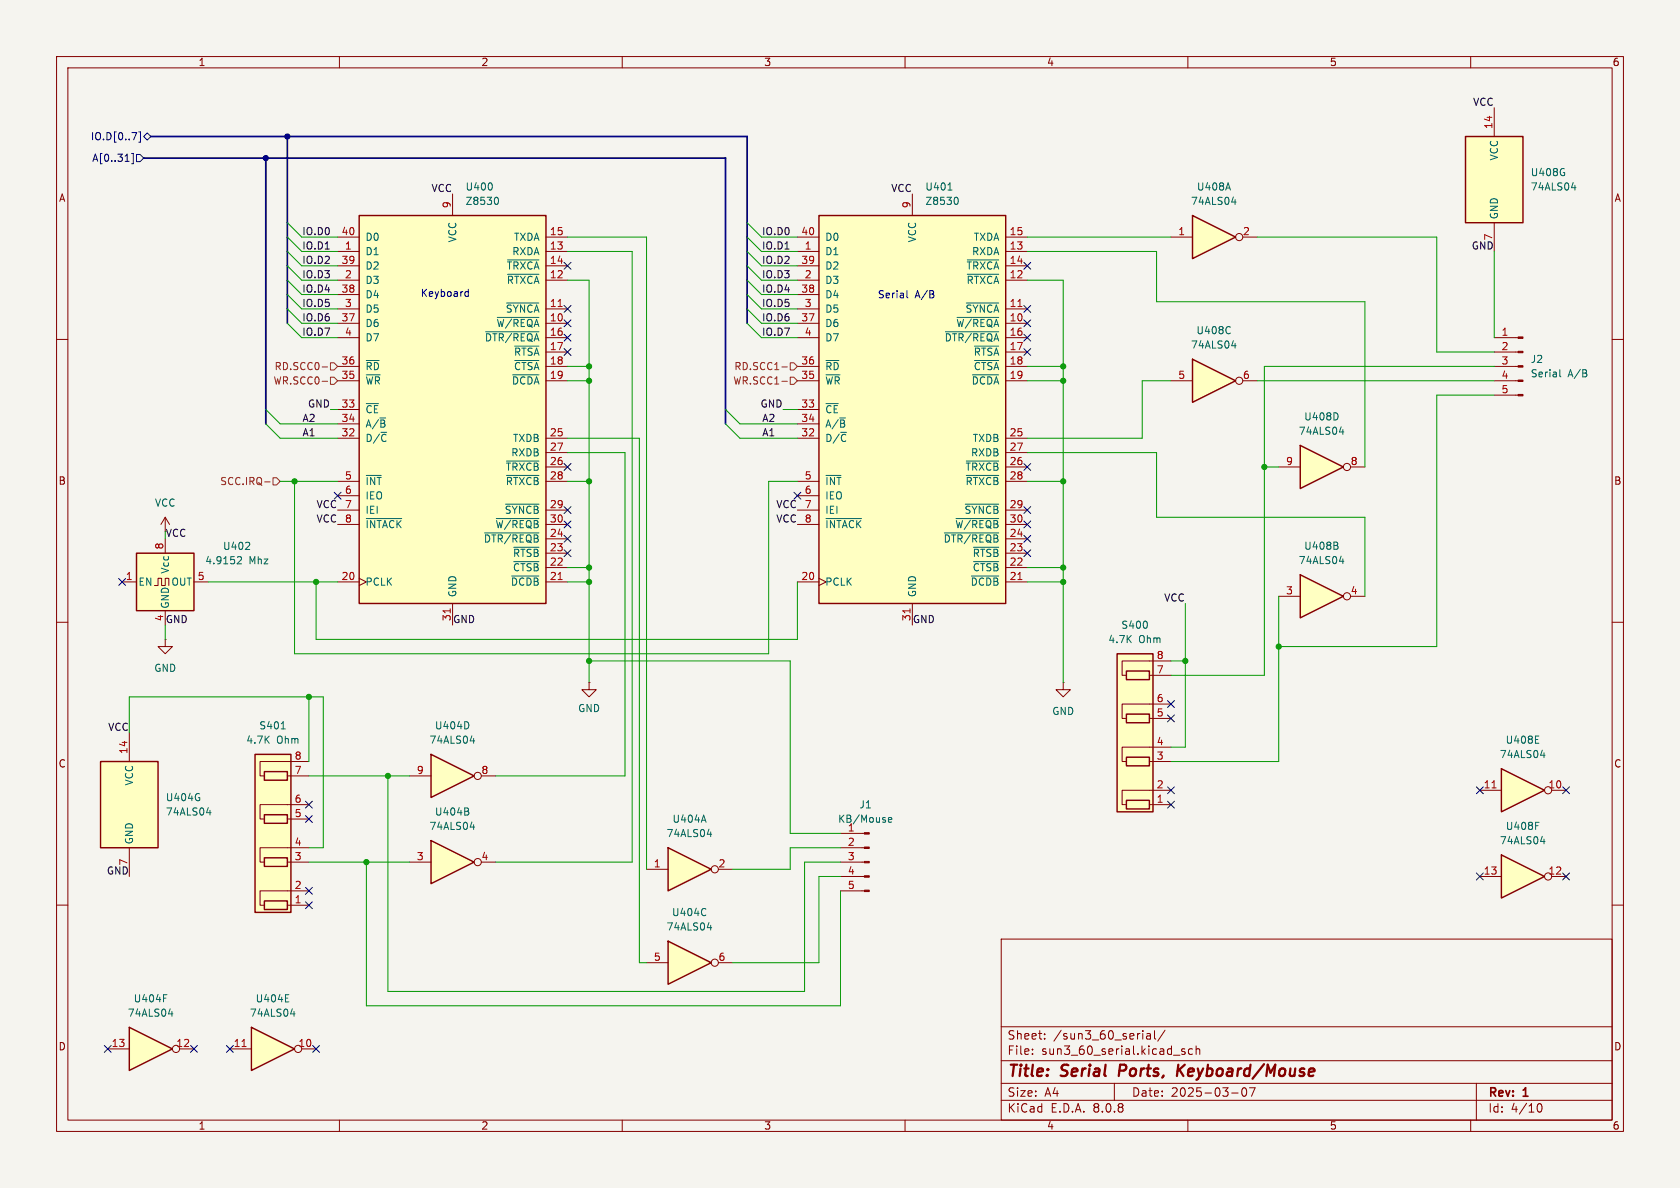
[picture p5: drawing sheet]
<svg xmlns="http://www.w3.org/2000/svg" width="297mm" height="210mm" viewBox="0 0 297 210" stroke-linecap="round" stroke-linejoin="round" font-family="sans-serif">
<path d="M0 0h297v210h-297z" fill="#f5f4ef" stroke="#f5f4ef" stroke-width=".18"/>
<g fill="none" stroke="#840000" stroke-width=".18">
<path d="M10 10h277v190h-277zM12 12h273v186h-273zM60 10v2M110 10v2M160 10v2M210 10v2M260 10v2M10 60h2M285 60h2M10 110h2M285 110h2M10 160h2"/>
<path d="M177 166h108v32h-108zM285 160h2M60 198v2M110 198v2M160 198v2M177 194.5h108M177 191.5h108M177 187.5h108M177 181.5h108M182.5 186.3v.1M182.5 185.5v.1M184.7 183.6v.1"/>
<path d="M184.7 182.8v.1M197 191.5v3M202.7 182.8h.6l.1 .9M203.4 183.1h-.5a.29 .29 0 0 0-.2 .3 .29 .29 0 0 0 .2 .3l.5-.1M204.1 182.2v1.3l.2 .2M206 182.1l-1.3 2M209.5 185.5l-.4-.1-.2 .2 .1 .2 .5 .2v.3h-.6M210 198v2M210.8 185.5l-.4-.1-.3 .3v.4l.1 .2h.6M211.5 185.5l.2-.1 .3 .1 .1 .9M211.5 184.9v1.5M217.7 193.2h1.2"/>
<path d="M219.7 192.4a.81 .81 0 0 0 .3 1.4l.2-.1 .2-.5-.2-.8M221.9 192.3l-.7 1.5M260 198v2M261 191.5v6.5M271.7 195.7l.2-.5 .2-.1a.81 .81 0 0 1 .6 .6 .81 .81 0 0 1-.3 .8h-.4l-.3-.5"/>
</g>
<path d="M198 188.2l-.2 2M208.3 188.2l-.2 2M208.5 189.1l.7 1.1M209.5 188.2l-1.3 1.2" fill="none" stroke="#840000" stroke-width=".4"/>
<path d="M229.9 101.6l7.6 3.8-7.6 3.8z" fill="#ffffc2"/>
<path d="M229.9 101.6l7.6 3.8-7.6 3.8z" fill="none" stroke="#840000" stroke-width=".25"/>
<g fill="none" stroke="#840000" stroke-width=".18">
<path d="M226.1 105.4h3.8M238.8 105.4h2.5"/>
<circle cx="238.1" cy="105.4" r=".63"/>
</g>
<path d="M236.3 96.4l.3 .3-.1 .3-.2 .1M236.4 95.9l.1 .2-.1 .3M236.8 99.2h.8M237.4 98.8v.8" fill="none" stroke="#006464" stroke-width=".18"/>
<path d="M63.5 38.1h33v68.6h-33z" fill="#ffffc2"/>
<path d="M63.5 38.1h33v68.6h-33z" fill="none" stroke="#840000" stroke-width=".25"/>
<g fill="none" stroke="#840000" stroke-width=".18">
<path d="M80 34.3v3.8M59.7 44.5h3.8M59.7 57.2h3.8M59.7 54.6h3.8M59.7 49.5h3.8M59.7 47h3.8M59.7 41.9h3.8M59.7 59.7h3.8M59.7 52.1h3.8M96.5 44.5h3.8M96.5 57.2h3.8M96.5 54.6h3.8"/>
<path d="M96.5 49.5h3.8M96.5 47h3.8M96.5 41.9h3.8M96.5 59.7h3.8M59.7 64.8h3.8M59.7 67.3h3.8M59.7 77.5h3.8M59.7 72.4h3.8M59.7 74.9h3.8M96.5 62.2h3.8M96.5 64.8h3.8M96.5 67.3h3.8"/>
<path d="M96.5 77.5h3.8M29.2 91.4l-.8 1.3M29.2 91.4v2.6M29.2 91.4l.8 1.3M59.7 85.1h3.8M59.7 90.2h3.8M59.7 92.7h3.8M59.7 87.6h3.8M96.5 97.8h3.8M96.5 95.3h3.8M96.5 82.6h3.8M96.5 80h3.8"/>
<path d="M96.5 85.1h3.8M96.5 90.2h3.8M96.5 92.7h3.8M59.7 102.9h3.8M63.5 102.2l1.3 .7-1.3 .6M80 106.7v3.8M96.5 102.9h3.8M96.5 100.3h3.8"/>
</g>
<g fill="none" stroke="#006464" stroke-width=".18">
<path d="M87 32.6v.8M87.7 34.9a.68 .68 0 0 1 .4 .6 .68 .68 0 0 1-.4 .6M85.9 58.6h9.4M87.9 56.1h7.4M89.5 53.6h5.8M89.7 48.5h5.6M89.7 45.9h5.6M64.7 63.7h2.3M90.6 66.3h4.7M91 61.2h4.3M91 63.7h4.3M64.7 84h2.7"/>
<path d="M64.7 91.7h6.3M85.7 94.2h9.6M87.7 91.7h7.6M89.4 89.1h5.9M89.5 81.5h5.8M89.5 84h5.8M90.8 99.3h4.5M90.8 96.7h4.5M90.5 101.8h4.8"/>
</g>
<path d="M98.7 54.2h.7M79.6 107.6v.7M98.7 102.5h.7" fill="none" stroke="#a90000" stroke-width=".18"/>
<path d="M24.1 97.8h10.2v10.2h-10.2z" fill="#ffffc2"/>
<path d="M24.1 97.8h10.2v10.2h-10.2z" fill="none" stroke="#840000" stroke-width=".25"/>
<path d="M29.2 95.3v2.5M21.6 102.9h2.5M27.3 103.5h.6v-1.3h.7v1.3h.6v-1.3h.6v1.3M29.2 108v2.5M34.3 102.9h2.5" fill="none" stroke="#840000" stroke-width=".18"/>
<path d="M42 98.5l.5-.1 .2 .4-.8 .9h.8M43.4 97.1h.7M44.1 96v.4" fill="none" stroke="#006464" stroke-width=".18"/>
<path d="M45.1 133.4h6.3v27.9h-6.3z" fill="#ffffc2"/>
<path d="M45.1 133.4h6.3v27.9h-6.3zM46.7 136.4h4.1v1.5h-4.1zM46.7 159.3h4.1v1.5h-4.1zM46.7 151.6h4.1v1.6h-4.1zM46.7 144h4.1v1.5h-4.1z" fill="none" stroke="#840000" stroke-width=".25"/>
<path d="M50.8 137.2h3.8M54.6 134.6h-8.6v2.6h.7M50.8 152.4h3.8M50.8 144.8h3.8M54.6 157.5h-8.6v2.5h.7M54.6 149.9h-8.6v2.5h.7M54.6 142.2h-8.6v2.6h.7M50.8 160h3.8" fill="none" stroke="#840000" stroke-width=".18"/>
<path d="M49.7 128.8h.7" fill="none" stroke="#006464" stroke-width=".18"/>
<path d="M144.8 38.1h33v68.6h-33z" fill="#ffffc2"/>
<path d="M144.8 38.1h33v68.6h-33z" fill="none" stroke="#840000" stroke-width=".25"/>
<g fill="none" stroke="#840000" stroke-width=".18">
<path d="M161.3 34.3v3.8M141 44.5h3.8M141 57.2h3.8M141 54.6h3.8M141 49.5h3.8M141 47h3.8M141 41.9h3.8M141 59.7h3.8M141 52.1h3.8M177.8 44.5h3.8M177.8 57.2h3.8M177.8 54.6h3.8"/>
<path d="M177.8 49.5h3.8M177.8 47h3.8M177.8 41.9h3.8M177.8 59.7h3.8M141 64.8h3.8M141 67.3h3.8M141 77.5h3.8M141 72.4h3.8M141 74.9h3.8M177.8 62.2h3.8M177.8 64.8h3.8M177.8 67.3h3.8"/>
<path d="M177.8 77.5h3.8M141 85.1h3.8M141 90.2h3.8M141 92.7h3.8M141 87.6h3.8M177.8 97.8h3.8M177.8 95.3h3.8M177.8 82.6h3.8M177.8 80h3.8M177.8 85.1h3.8M177.8 90.2h3.8M177.8 92.7h3.8"/>
<path d="M141 102.9h3.8M144.8 102.2l1.2 .7-1.2 .6M161.3 106.7v3.8M177.8 102.9h3.8M177.8 100.3h3.8"/>
</g>
<g fill="none" stroke="#006464" stroke-width=".18">
<path d="M167.6 33.6h.7M169 34.9a.68 .68 0 0 1 .4 .6 .68 .68 0 0 1-.4 .6M167.1 58.6h9.5M169.2 56.1h7.4M170.8 53.6h5.8M171 48.5h5.6M171 45.9h5.6M146 63.7h2.3M171.9 66.3h4.7M172.3 61.2h4.3M172.3 63.7h4.3M146 84h2.7"/>
<path d="M146 91.7h6.3M167 94.2h9.6M169 91.7h7.6M170.6 89.1h6M170.8 81.5h5.8M170.8 84h5.8M172.1 99.3h4.5M172.1 96.7h4.5M171.7 101.8h4.9"/>
</g>
<path d="M179.9 54.2h.8M160.9 107.6v.7M179.9 102.5h.8" fill="none" stroke="#a90000" stroke-width=".18"/>
<path d="M17.8 134.6h10.1v15.3h-10.1z" fill="#ffffc2"/>
<path d="M17.8 134.6h10.1v15.3h-10.1z" fill="none" stroke="#840000" stroke-width=".25"/>
<path d="M29.2 113v1.3h1.3l-1.3 1.3-1.3-1.3h1.3M29.2 113h.1M22.9 129.5v5.1M22.9 149.9v5" fill="none" stroke="#840000" stroke-width=".18"/>
<path d="M36.5 143.7h.8M37.1 143.2v.9" fill="none" stroke="#006464" stroke-width=".18"/>
<path d="M44.4 181.6l7.7 3.8-7.7 3.8z" fill="#ffffc2"/>
<path d="M44.4 181.6l7.7 3.8-7.7 3.8z" fill="none" stroke="#840000" stroke-width=".25"/>
<g fill="none" stroke="#840000" stroke-width=".18">
<path d="M40.6 185.4h3.8M53.3 185.4h2.6"/>
<circle cx="52.7" cy="185.4" r=".63"/>
</g>
<path d="M42.8 185h.7" fill="none" stroke="#a90000" stroke-width=".18"/>
<path d="M50.5 177.1h.6M50.5 175.8h.6M51.4 179.2h.8M52 178.8v.8" fill="none" stroke="#006464" stroke-width=".18"/>
<path d="M22.9 181.6l7.6 3.8-7.6 3.8z" fill="#ffffc2"/>
<path d="M22.9 181.6l7.6 3.8-7.6 3.8z" fill="none" stroke="#840000" stroke-width=".25"/>
<g fill="none" stroke="#840000" stroke-width=".18">
<path d="M104.1 120.7v1.2h1.3l-1.3 1.3-1.2-1.3h1.2M104.1 120.7h.1M19 185.4h3.9M31.7 185.4h2.6"/>
<circle cx="31.1" cy="185.4" r=".63"/>
</g>
<path d="M28.9 175.8h.6M29.8 179.2h.8M30.4 178.8v.8" fill="none" stroke="#006464" stroke-width=".18"/>
<path d="M118.1 149.9l7.6 3.8-7.6 3.8z" fill="#ffffc2"/>
<path d="M118.1 149.9l7.6 3.8-7.6 3.8z" fill="none" stroke="#840000" stroke-width=".25"/>
<g fill="none" stroke="#840000" stroke-width=".18">
<path d="M114.3 153.7h3.8M127 153.7h2.5"/>
<circle cx="126.4" cy="153.7" r=".63"/>
</g>
<path d="M124.4 144.1l.4 1.3M125 147.5h.8M125.6 147.1v.8" fill="none" stroke="#006464" stroke-width=".18"/>
<path d="M118.1 166.4l7.6 3.8-7.6 3.8z" fill="#ffffc2"/>
<path d="M118.1 166.4l7.6 3.8-7.6 3.8z" fill="none" stroke="#840000" stroke-width=".25"/>
<g fill="none" stroke="#840000" stroke-width=".18">
<path d="M114.3 170.2h3.8M127 170.2h2.5"/>
<circle cx="126.4" cy="170.2" r=".63"/>
</g>
<path d="M124.7 160.7h.1M124.8 161.7l-.1 .1M125 164h.8M125.6 163.6v.8" fill="none" stroke="#006464" stroke-width=".18"/>
<path d="M76.2 148.6l7.6 3.8-7.6 3.8z" fill="#ffffc2"/>
<path d="M76.2 148.6l7.6 3.8-7.6 3.8z" fill="none" stroke="#840000" stroke-width=".25"/>
<g fill="none" stroke="#840000" stroke-width=".18">
<path d="M72.4 152.4h3.8M85.1 152.4h2.5"/>
<circle cx="84.5" cy="152.4" r=".63"/>
</g>
<path d="M82.6 143.4l.3 .3-.1 .3-.2 .1M82.7 142.9l.1 .2-.1 .3M83.1 146.2h.8M83.7 145.8v.8" fill="none" stroke="#006464" stroke-width=".18"/>
<path d="M76.2 133.4l7.6 3.8-7.6 3.8z" fill="#ffffc2"/>
<path d="M76.2 133.4l7.6 3.8-7.6 3.8z" fill="none" stroke="#840000" stroke-width=".25"/>
<g fill="none" stroke="#840000" stroke-width=".18">
<path d="M72.4 137.2h3.8M85.1 137.2h2.5"/>
<circle cx="84.5" cy="137.2" r=".63"/>
</g>
<path d="M82.8 127.9v.6M83.1 131h.8M83.7 130.5v.9" fill="none" stroke="#006464" stroke-width=".18"/>
<path d="M259.1 24.1h10.1v15.3h-10.1z" fill="#ffffc2"/>
<path d="M259.1 24.1h10.1v15.3h-10.1z" fill="none" stroke="#840000" stroke-width=".25"/>
<path d="M264.2 19.1v5M264.2 39.4v5.1M264.2 59.7h4.2M264.2 69.9h4.2M264.2 67.3h4.2M264.2 64.8h4.2M264.2 62.2h4.2" fill="none" stroke="#840000" stroke-width=".18"/>
<path d="M277.8 33.2h.8M278.4 32.8v.8M275.8 65.3v1.1l.1 .2" fill="none" stroke="#006464" stroke-width=".18"/>
<g fill="#840000" stroke="#840000" stroke-width=".18">
<path d="M268.4 69.7h.8v.3h-.8z"/>
<path d="M268.4 67.2h.8v.2h-.8z"/>
<path d="M268.4 64.6h.8v.3h-.8z"/>
<path d="M268.4 62.1h.8v.3h-.8z"/>
<path d="M268.4 59.6h.8v.2h-.8z"/>
</g>
<path d="M210.8 63.5l7.6 3.8-7.6 3.8z" fill="#ffffc2"/>
<path d="M210.8 63.5l7.6 3.8-7.6 3.8z" fill="none" stroke="#840000" stroke-width=".25"/>
<g fill="none" stroke="#840000" stroke-width=".18">
<path d="M207 67.3h3.8M219.7 67.3h2.5"/>
<circle cx="219.1" cy="67.3" r=".63"/>
</g>
<path d="M217.4 57.8l.1 .1M217.5 58.9h-.1M217.7 61.1h.8M218.3 60.7v.8" fill="none" stroke="#006464" stroke-width=".18"/>
<path d="M210.8 38.1l7.6 3.8-7.6 3.8z" fill="#ffffc2"/>
<path d="M210.8 38.1l7.6 3.8-7.6 3.8z" fill="none" stroke="#840000" stroke-width=".25"/>
<g fill="none" stroke="#840000" stroke-width=".18">
<path d="M207 41.9h3.8M219.7 41.9h2.5"/>
<circle cx="219.1" cy="41.9" r=".63"/>
</g>
<path d="M217.1 32.3l.4 1.3M217.7 35.7h.8M218.3 35.3v.8" fill="none" stroke="#006464" stroke-width=".18"/>
<path d="M229.9 78.7l7.6 3.9-7.6 3.8z" fill="#ffffc2"/>
<path d="M229.9 78.7l7.6 3.9-7.6 3.8z" fill="none" stroke="#840000" stroke-width=".25"/>
<g fill="none" stroke="#840000" stroke-width=".18">
<path d="M226.1 82.6h3.8M238.8 82.6h2.5M188 120.7v1.2h1.2l-1.2 1.3-1.3-1.3h1.3M188 120.7h.1M148.6 157.5h4.2M148.6 154.9h4.2M148.6 152.4h4.2M148.6 149.9h4.2M148.6 147.3h4.2"/>
<circle cx="238.1" cy="82.5" r=".63"/>
</g>
<path d="M236.5 73.3v.6M236.8 76.4h.8M237.4 75.9v.9M157.1 144.9l.6-.1-.1-.2-.4-.1-.1 .2v.6h.5" fill="none" stroke="#006464" stroke-width=".18"/>
<g fill="#840000" stroke="#840000" stroke-width=".18">
<path d="M152.8 157.4h.9v.2h-.9z"/>
<path d="M152.8 154.8h.9v.3h-.9z"/>
<path d="M152.8 152.3h.9v.2h-.9z"/>
<path d="M152.8 149.7h.9v.3h-.9z"/>
<path d="M152.8 147.2h.9v.2h-.9z"/>
</g>
<path d="M265.4 135.9l7.6 3.8-7.6 3.8z" fill="#ffffc2"/>
<path d="M265.4 135.9l7.6 3.8-7.6 3.8z" fill="none" stroke="#840000" stroke-width=".25"/>
<g fill="none" stroke="#840000" stroke-width=".18">
<path d="M261.6 139.7h3.8M274.3 139.7h2.6"/>
<circle cx="273.7" cy="139.7" r=".63"/>
</g>
<path d="M263.8 139.3h.7" fill="none" stroke="#a90000" stroke-width=".18"/>
<path d="M271.4 131.4h.7M271.4 130.1h.7M272.4 133.5h.7M273 133.1v.8" fill="none" stroke="#006464" stroke-width=".18"/>
<path d="M265.4 151.1l7.6 3.8-7.6 3.9z" fill="#ffffc2"/>
<path d="M265.4 151.1l7.6 3.8-7.6 3.9z" fill="none" stroke="#840000" stroke-width=".25"/>
<g fill="none" stroke="#840000" stroke-width=".18">
<path d="M261.6 154.9h3.8M274.3 154.9h2.6"/>
<circle cx="273.7" cy="154.9" r=".63"/>
</g>
<path d="M271.5 145.4h.6M272.4 148.7h.7M273 148.3v.9" fill="none" stroke="#006464" stroke-width=".18"/>
<path d="M197.5 115.6h6.3v27.9h-6.3z" fill="#ffffc2"/>
<path d="M197.5 115.6h6.3v27.9h-6.3zM199.1 118.6h4.1v1.5h-4.1zM199.1 133.9h4.1v1.5h-4.1zM199.1 126.2h4.1v1.6h-4.1zM199.1 141.5h4.1v1.5h-4.1z" fill="none" stroke="#840000" stroke-width=".25"/>
<path d="M203.2 119.4h3.8M207 116.8h-8.6v2.6h.7M203.2 134.6h3.8M203.2 127h3.8M207 139.7h-8.6v2.5h.7M207 132.1h-8.6v2.5h.7M207 124.5h-8.6v2.5h.7M203.2 142.2h3.8" fill="none" stroke="#840000" stroke-width=".18"/>
<path d="M202.8 110v.8" fill="none" stroke="#006464" stroke-width=".18"/>
<path d="M56.9 64.9h1M56.9 67.4h1M58.4 64.1h.7l.6 .7-.6 .6h-.7zM58.4 66.7h.7l.6 .6-.6 .6h-.7zM138.2 64.9h1M138.2 67.4h1M139.7 66.7h.6l.7 .6-.7 .6h-.6zM139.7 64.1h.6l.7 .7-.7 .6h-.6zM46.8 85.2h1M48.3 84.5h.6l.6 .6-.6 .6h-.6z" fill="none" stroke="#725600" stroke-width=".18"/>
<g fill="none" stroke="#000084" stroke-width=".18">
<path d="M22.1 28.5h.7M23.3 27.1h.3v1.8h-.3M23.3 23.4h.9l-.6 1.3M24.1 27.3h.7l.6 .6-.6 .7h-.7zM24.5 23.3h.3v1.8h-.3M25.4 24.1l.6-.6 .7 .6-.7 .7zM99.7 46.4l1.2 1.2M99.7 56.5l1.2 1.3M99.7 54l1.2 1.2M99.7 59.1l1.2 1.2M100.9 46.4l-1.2 1.2M100.9 56.5l-1.2 1.3"/>
<path d="M100.9 54l-1.2 1.2M100.9 59.1l-1.2 1.2M181 56.5l1.2 1.3M181 46.4l1.2 1.2M181 59.1l1.2 1.2M181 54l1.2 1.2M182.2 56.5l-1.2 1.3M182.2 46.4l-1.2 1.2M182.2 59.1l-1.2 1.2M182.2 54l-1.2 1.2M99.7 61.6l1.2 1.2M100.9 61.6l-1.2 1.2"/>
<path d="M181 61.6l1.2 1.2M182.2 61.6l-1.2 1.2M59.1 87l1.2 1.2M60.3 87l-1.2 1.2M99.7 81.9l1.2 1.3M99.7 97.2l1.2 1.2M99.7 94.6l1.2 1.3M99.7 89.6l1.2 1.2M99.7 92.1l1.2 1.2M100.9 81.9l-1.2 1.3M100.9 97.2l-1.2 1.2M100.9 94.6l-1.2 1.3"/>
<path d="M100.9 89.6l-1.2 1.2M100.9 92.1l-1.2 1.2M140.4 87l1.2 1.2M141.6 87l-1.2 1.2M181 92.1l1.2 1.2M181 94.6l1.2 1.3M181 97.2l1.2 1.2M181 81.9l1.2 1.3M181 89.6l1.2 1.2M182.2 92.1l-1.2 1.2M182.2 94.6l-1.2 1.3M182.2 97.2l-1.2 1.2"/>
<path d="M182.2 81.9l-1.2 1.3M182.2 89.6l-1.2 1.2M21 102.3l1.2 1.2M22.2 102.3l-1.2 1.2M206.4 123.9l1.2 1.2M206.4 126.4l1.2 1.2M206.4 139.1l1.2 1.2M207.6 123.9l-1.2 1.2M207.6 126.4l-1.2 1.2M207.6 139.1l-1.2 1.2M261 139.1l1.2 1.2M262.2 139.1l-1.2 1.2"/>
<path d="M276.3 139.1l1.2 1.2M277.5 139.1l-1.2 1.2M54 156.9l1.2 1.2M54 159.4l1.2 1.2M54 144.2l1.2 1.2M54 141.6l1.2 1.2M55.2 156.9l-1.2 1.2M55.2 159.4l-1.2 1.2M55.2 144.2l-1.2 1.2M55.2 141.6l-1.2 1.2M206.4 141.6l1.2 1.2M207.6 141.6l-1.2 1.2"/>
<path d="M261 154.3l1.2 1.2M262.2 154.3l-1.2 1.2M276.3 154.3l1.2 1.2M277.5 154.3l-1.2 1.2M18.4 184.8l1.3 1.2M19.7 184.8l-1.3 1.2M33.7 184.8l1.2 1.2M34.9 184.8l-1.2 1.2M40 184.8l1.2 1.2M41.2 184.8l-1.2 1.2M55.3 184.8l1.2 1.2M56.5 184.8l-1.2 1.2"/>
</g>
<path d="M82.3 52.3h.5M82.3 51.6h.5M82.8 51.1v1.3M160.3 51.4v1.1l.2 .2" fill="none" stroke="#0000c2" stroke-width=".18"/>
<path d="M25.4 27.9h102.9v47M26.7 24.1h105.4v33.1M47 27.9v47M50.8 24.1v33.1" fill="none" stroke="#000084" stroke-width=".3"/>
<g fill="none" stroke="#009600" stroke-width=".18">
<path d="M50.8 39.4l2.5 2.5h6.4M132.1 39.4l2.5 2.5h6.4M50.8 41.9l2.5 2.6h6.4M50.8 52.1l2.5 2.5h6.4M50.8 54.6l2.5 2.6h6.4M50.8 57.2l2.5 2.5h6.4M50.8 47l2.5 2.5h6.4M50.8 44.5l2.5 2.5h6.4M50.8 49.5l2.5 2.6h6.4M100.3 49.5h3.8v71.2M100.3 44.5h11.5v107.9h-24.2M100.3 41.9h14v111.8"/>
<path d="M132.1 41.9l2.5 2.6h6.4M132.1 52.1l2.5 2.5h6.4M132.1 54.6l2.5 2.6h6.4M132.1 57.2l2.5 2.5h6.4M132.1 47l2.5 2.5h6.4M132.1 44.5l2.5 2.5h6.4M132.1 49.5l2.5 2.6h6.4M181.6 49.5h6.4v71.2M181.6 44.5h22.9v8.8h36.8v29.3M181.6 41.9h25.4M222.2 41.9h31.8v20.3h10.2M264.2 44.5v15.2"/>
<path d="M47 74.9l2.5 2.6h10.2M47 72.4l2.5 2.5h10.2M58.4 72.4h1.3M100.3 64.8h3.8M100.3 67.3h3.8M100.3 77.5h12.7v92.7h1.3M128.3 74.9l2.5 2.6h10.2M128.3 72.4l2.5 2.5h10.2M138.4 72.4h2.6M181.6 64.8h6.4M181.6 67.3h6.4M207 67.3h-5.1v10.2h-20.3"/>
<path d="M222.2 67.3h42M264.2 69.9h-10.2v44.4h-27.9M264.2 64.8h-40.7v54.6h-16.5M49.5 85.1h10.2M52.1 85.1v30.5h83.8v-30.5h5.1M100.3 80h10.2v57.2h-22.9M100.3 85.1h3.8M181.6 80h22.9v11.4h36.8v14M181.6 85.1h6.4M223.5 82.6h2.6M29.2 110.5v2.5M36.8 102.9h22.9"/>
<path d="M55.9 102.9v10.1h85.1v-10.1M100.3 100.3h3.8M100.3 102.9h3.8M104.1 116.8h35.6v30.5h8.9M181.6 100.3h6.4M181.6 102.9h6.4M207 116.8h2.5M209.5 106.7v25.4h-2.5M226.1 105.4v29.2h-19.1M22.9 129.5v-6.3h34.2v26.7h-2.5M54.6 137.2h17.8M54.6 123.2v11.4"/>
<path d="M68.6 137.2v38.1h73.6v-22.9h6.4M54.6 152.4h17.8M64.8 152.4v25.4h83.8v-20.3M148.6 149.9h-8.9v3.8h-10.2M148.6 154.9h-3.8v15.3h-15.3"/>
</g>
<g fill="#009600" stroke="#009600" stroke-width=".18">
<circle cx="209.5" cy="116.8" r=".46"/>
<circle cx="226.1" cy="114.3" r=".46"/>
<circle cx="188" cy="102.9" r=".46"/>
<circle cx="188" cy="67.3" r=".46"/>
<circle cx="188" cy="64.8" r=".46"/>
<circle cx="188" cy="85.1" r=".46"/>
<circle cx="188" cy="100.3" r=".46"/>
<circle cx="104.1" cy="100.3" r=".46"/>
<circle cx="104.1" cy="102.9" r=".46"/>
<circle cx="223.5" cy="82.6" r=".46"/>
<circle cx="54.6" cy="123.2" r=".46"/>
<circle cx="55.9" cy="102.9" r=".46"/>
<circle cx="68.6" cy="137.2" r=".46"/>
<circle cx="64.8" cy="152.4" r=".46"/>
<circle cx="104.1" cy="116.8" r=".46"/>
<circle cx="104.1" cy="85.1" r=".46"/>
<circle cx="104.1" cy="64.8" r=".46"/>
<circle cx="104.1" cy="67.3" r=".46"/>
<circle cx="52.1" cy="85.1" r=".46"/>
</g>
<g fill="#000084" stroke="#000084" stroke-width=".18">
<circle cx="50.8" cy="24.1" r=".46"/>
<circle cx="47" cy="27.9" r=".46"/>
</g>
<g font-size="2.8" fill="#840000">
<text x="178" y="190.9">Title:</text>
<text x="187.7" y="190.9">Serial</text>
<text x="198.6" y="190.9">Ports,</text>
<text x="209.7" y="190.9">Keyboard/Mouse</text>
</g>
<g font-size="2.1" fill="#840000">
<text x="178" y="184">Sheet:</text>
<text x="186.2" y="184">/sun3_60_serial/</text>
<text x="178" y="186.7">File:</text>
<text x="184.1" y="186.7">sun3_60_serial.kicad_sch</text>
<text x="178" y="196.9">KiCad</text>
<text x="178" y="194.1">Size:</text>
<text x="184.7" y="194.1">A4</text>
<text x="185.7" y="196.9">E.D.A.</text>
<text x="193.3" y="196.9">8.0.8</text>
<text x="200" y="194.1">Date:</text>
<text x="207" y="194.1">2025-03-07</text>
<text x="263" y="194.3">Rev:</text>
<text x="263" y="196.9">Id:</text>
<text x="267.1" y="196.9">4/10</text>
<text x="269.4" y="194.3">1</text>
</g>
<g font-size="1.8" fill="#840000">
<text x="35" y="11.9">1</text>
<text x="85" y="11.9">2</text>
<text x="135" y="11.9">3</text>
<text x="185" y="11.9">4</text>
<text x="235" y="11.9">5</text>
<text x="285" y="11.9">6</text>
<text x="10.3" y="35.9">A</text>
<text x="285.3" y="35.9">A</text>
<text x="10.3" y="85.9">B</text>
<text x="285.3" y="85.9">B</text>
<text x="10.3" y="135.9">C</text>
<text x="285.3" y="135.9">C</text>
<text x="10.3" y="185.9">D</text>
<text x="285.3" y="185.9">D</text>
<text x="35" y="199.9">1</text>
<text x="85" y="199.9">2</text>
<text x="135" y="199.9">3</text>
<text x="185" y="199.9">4</text>
<text x="235" y="199.9">5</text>
<text x="285" y="199.9">6</text>
</g>
<g font-size="1.8" fill="#0f0f0f">
<text x="260.3" y="18.8">VCC</text>
<text x="76.2" y="34">VCC</text>
<text x="157.5" y="34">VCC</text>
<text x="53.3" y="41.6">IO.D0</text>
<text x="134.6" y="41.6">IO.D0</text>
<text x="53.3" y="46.7">IO.D2</text>
<text x="53.3" y="44.2">IO.D1</text>
<text x="134.6" y="46.7">IO.D2</text>
<text x="134.6" y="44.2">IO.D1</text>
<text x="260.1" y="44.2">GND</text>
<text x="263.9" y="42.6" transform="rotate(-90 263.9 42.6)">7</text>
<text x="53.3" y="49.3">IO.D3</text>
<text x="53.3" y="51.8">IO.D4</text>
<text x="134.6" y="49.3">IO.D3</text>
<text x="134.6" y="51.8">IO.D4</text>
<text x="53.3" y="54.3">IO.D5</text>
<text x="53.3" y="56.9">IO.D6</text>
<text x="53.3" y="59.4">IO.D7</text>
<text x="134.6" y="59.4">IO.D7</text>
<text x="134.6" y="56.9">IO.D6</text>
<text x="134.6" y="54.3">IO.D5</text>
<text x="53.4" y="77.2">A1</text>
<text x="53.4" y="74.7">A2</text>
<text x="54.3" y="72.1">GND</text>
<text x="134.4" y="72.1">GND</text>
<text x="134.7" y="74.7">A2</text>
<text x="134.7" y="77.2">A1</text>
<text x="55.9" y="89.9">VCC</text>
<text x="137.1" y="89.9">VCC</text>
<text x="55.9" y="92.4">VCC</text>
<text x="137.1" y="92.4">VCC</text>
<text x="205.7" y="106.4">VCC</text>
<text x="29" y="109.9" transform="rotate(-90 29 109.9)">4</text>
<text x="29.2" y="110.2">GND</text>
<text x="79.8" y="109.9" transform="rotate(-90 79.8 109.9)">31</text>
<text x="80" y="110.2">GND</text>
<text x="161" y="109.9" transform="rotate(-90 161 109.9)">31</text>
<text x="161.3" y="110.2">GND</text>
<text x="19" y="129.3">VCC</text>
<text x="18.8" y="154.7">GND</text>
<text x="22.6" y="153.1" transform="rotate(-90 22.6 153.1)">7</text>
</g>
<g font-size="1.8" fill="#a90000">
<text x="263.9" y="22.9" transform="rotate(-90 263.9 22.9)">14</text>
<text x="60.3" y="41.7">40</text>
<text x="79.8" y="36.9" transform="rotate(-90 79.8 36.9)">9</text>
<text x="97.1" y="41.7">15</text>
<text x="141.6" y="41.7">40</text>
<text x="161" y="36.9" transform="rotate(-90 161 36.9)">9</text>
<text x="178.4" y="41.7">15</text>
<text x="208.2" y="41.7">1</text>
<text x="219.6" y="41.7">2</text>
<text x="60.3" y="46.7">39</text>
<text x="60.9" y="44.2">1</text>
<text x="97.1" y="44.2">13</text>
<text x="97.1" y="46.7">14</text>
<text x="141.6" y="46.7">39</text>
<text x="142.2" y="44.2">1</text>
<text x="178.4" y="44.2">13</text>
<text x="178.4" y="46.7">14</text>
<text x="60.3" y="51.8">38</text>
<text x="60.9" y="49.3">2</text>
<text x="97.1" y="49.3">12</text>
<text x="141.6" y="51.8">38</text>
<text x="142.2" y="49.3">2</text>
<text x="178.4" y="49.3">12</text>
<text x="60.3" y="56.9">37</text>
<text x="60.9" y="54.4">3</text>
<text x="60.9" y="59.4">4</text>
<text x="97.1" y="56.9">10</text>
<text x="97.1" y="54.4">11</text>
<text x="97.1" y="59.4">16</text>
<text x="141.6" y="56.9">37</text>
<text x="142.2" y="54.4">3</text>
<text x="142.2" y="59.4">4</text>
<text x="178.4" y="56.9">10</text>
<text x="178.4" y="54.4">11</text>
<text x="178.4" y="59.4">16</text>
<text x="265.4" y="59.4">1</text>
<text x="60.3" y="64.5">36</text>
<text x="97.1" y="62">17</text>
<text x="97.1" y="64.5">18</text>
<text x="141.6" y="64.5">36</text>
<text x="178.4" y="62">17</text>
<text x="178.4" y="64.5">18</text>
<text x="265.4" y="62">2</text>
<text x="265.4" y="64.5">3</text>
<text x="60.3" y="67.1">35</text>
<text x="97.1" y="67.1">19</text>
<text x="141.6" y="67.1">35</text>
<text x="178.4" y="67.1">19</text>
<text x="208.2" y="67.1">5</text>
<text x="219.6" y="67.1">6</text>
<text x="265.4" y="67.1">4</text>
<text x="265.4" y="69.6">5</text>
<text x="60.3" y="77.2">32</text>
<text x="60.3" y="72.1">33</text>
<text x="60.3" y="74.7">34</text>
<text x="97.1" y="77.2">25</text>
<text x="141.6" y="77.2">32</text>
<text x="141.6" y="72.1">33</text>
<text x="141.6" y="74.7">34</text>
<text x="178.4" y="77.2">25</text>
<text x="97.1" y="82.3">26</text>
<text x="97.1" y="79.8">27</text>
<text x="178.4" y="82.3">26</text>
<text x="178.4" y="79.8">27</text>
<text x="227.3" y="82.3">9</text>
<text x="238.7" y="82.3">8</text>
<text x="60.9" y="84.8">5</text>
<text x="60.9" y="87.4">6</text>
<text x="60.9" y="89.9">7</text>
<text x="97.1" y="84.8">28</text>
<text x="97.1" y="89.9">29</text>
<text x="142.2" y="84.8">5</text>
<text x="142.2" y="87.4">6</text>
<text x="142.2" y="89.9">7</text>
<text x="178.4" y="84.8">28</text>
<text x="178.4" y="89.9">29</text>
<text x="60.9" y="92.5">8</text>
<text x="97.1" y="95">24</text>
<text x="97.1" y="92.5">30</text>
<text x="142.2" y="92.5">8</text>
<text x="178.4" y="95">24</text>
<text x="178.4" y="92.5">30</text>
<text x="29" y="97.2" transform="rotate(-90 29 97.2)">8</text>
<text x="97.1" y="100.1">22</text>
<text x="97.1" y="97.5">23</text>
<text x="178.4" y="100.1">22</text>
<text x="178.4" y="97.5">23</text>
<text x="22.2" y="102.6">1</text>
<text x="34.9" y="102.6">5</text>
<text x="60.3" y="102.6">20</text>
<text x="97.1" y="102.6">21</text>
<text x="141.6" y="102.6">20</text>
<text x="178.4" y="102.6">21</text>
<text x="227.3" y="105.2">3</text>
<text x="238.7" y="105.2">4</text>
<text x="204.4" y="119.1">7</text>
<text x="204.4" y="116.6">8</text>
<text x="204.4" y="124.2">6</text>
<text x="204.4" y="131.8">4</text>
<text x="204.4" y="126.7">5</text>
<text x="22.6" y="133.4" transform="rotate(-90 22.6 133.4)">14</text>
<text x="52" y="136.9">7</text>
<text x="52" y="134.4">8</text>
<text x="73.6" y="136.9">9</text>
<text x="85" y="136.9">8</text>
<text x="204.4" y="134.4">3</text>
<text x="52" y="142">6</text>
<text x="204.4" y="142">1</text>
<text x="204.4" y="139.4">2</text>
<text x="262.2" y="139.4">11</text>
<text x="273.6" y="139.4">10</text>
<text x="52" y="149.6">4</text>
<text x="52" y="144.5">5</text>
<text x="149.8" y="149.6">2</text>
<text x="52" y="152.1">3</text>
<text x="73.6" y="152.1">3</text>
<text x="85" y="152.1">4</text>
<text x="115.5" y="153.4">1</text>
<text x="126.9" y="153.4">2</text>
<text x="149.8" y="152.1">3</text>
<text x="149.8" y="154.7">4</text>
<text x="262.2" y="154.7">13</text>
<text x="273.6" y="154.7">12</text>
<text x="52" y="159.8">1</text>
<text x="52" y="157.2">2</text>
<text x="149.8" y="157.2">5</text>
<text x="115.5" y="169.9">5</text>
<text x="126.9" y="169.9">6</text>
<text x="19.6" y="185.2">13</text>
<text x="31.1" y="185.2">12</text>
<text x="41.2" y="185.2">11</text>
<text x="52.7" y="185.2">10</text>
</g>
<g font-size="1.8" fill="#000084">
<text x="16" y="25">IO.D[0..7]</text>
<text x="16.2" y="28.8">A[0..31]</text>
</g>
<g font-size="1.8" fill="#006464">
<text x="265" y="28.5" transform="rotate(-90 265 28.5)">VCC</text>
<text x="82.2" y="33.9">U400</text>
<text x="163.5" y="33.9">U401</text>
<text x="211.5" y="33.9">U408A</text>
<text x="270.5" y="31.3">U408G</text>
<text x="270.5" y="33.9">74ALS04</text>
<text x="82.2" y="36.4">Z8530</text>
<text x="163.5" y="36.4">Z8530</text>
<text x="210.4" y="36.4">74ALS04</text>
<text x="265" y="38.9" transform="rotate(-90 265 38.9)">GND</text>
<text x="64.5" y="45.3">D1</text>
<text x="64.5" y="47.9">D2</text>
<text x="64.5" y="42.8">D0</text>
<text x="80.9" y="42.9" transform="rotate(-90 80.9 42.9)">VCC</text>
<text x="89.5" y="47.9">~{TRXCA}</text>
<text x="90.5" y="45.3">RXDA</text>
<text x="90.8" y="42.8">TXDA</text>
<text x="145.8" y="45.3">D1</text>
<text x="145.8" y="47.9">D2</text>
<text x="145.8" y="42.8">D0</text>
<text x="162.2" y="42.9" transform="rotate(-90 162.2 42.9)">VCC</text>
<text x="170.8" y="47.9">~{TRXCA}</text>
<text x="171.7" y="45.3">RXDA</text>
<text x="172" y="42.8">TXDA</text>
<text x="64.5" y="50.4">D3</text>
<text x="64.5" y="52.9">D4</text>
<text x="89.5" y="50.4">~{RTXCA}</text>
<text x="145.8" y="50.4">D3</text>
<text x="145.8" y="52.9">D4</text>
<text x="170.8" y="50.4">~{RTXCA}</text>
<text x="64.5" y="55.5">D5</text>
<text x="64.5" y="58">D6</text>
<text x="87.7" y="58">~{W/REQA}</text>
<text x="89.3" y="55.5">~{SYNCA}</text>
<text x="145.8" y="55.5">D5</text>
<text x="145.8" y="58">D6</text>
<text x="169" y="58">~{W/REQA}</text>
<text x="170.6" y="55.5">~{SYNCA}</text>
<text x="211.4" y="59.3">U408C</text>
<text x="64.5" y="65.6">~{RD}</text>
<text x="64.5" y="60.6">D7</text>
<text x="85.6" y="60.6">~{DTR/REQA}</text>
<text x="90.8" y="63.1">~{RTSA}</text>
<text x="90.8" y="65.6">~{CTSA}</text>
<text x="145.8" y="65.6">~{RD}</text>
<text x="145.8" y="60.6">D7</text>
<text x="166.9" y="60.6">~{DTR/REQA}</text>
<text x="172" y="63.1">~{RTSA}</text>
<text x="172" y="65.6">~{CTSA}</text>
<text x="210.4" y="61.8">74ALS04</text>
<text x="270.5" y="64.4">J2</text>
<text x="64.5" y="68.2">~{WR}</text>
<text x="90.4" y="68.2">~{DCDA}</text>
<text x="145.8" y="68.2">~{WR}</text>
<text x="171.7" y="68.2">~{DCDA}</text>
<text x="270.5" y="66.9">Serial</text>
<text x="277.2" y="66.9">A/B</text>
<text x="64.5" y="73.3">~{CE}</text>
<text x="64.5" y="75.8">A/~{B}</text>
<text x="145.8" y="73.3">~{CE}</text>
<text x="145.8" y="75.8">A/~{B}</text>
<text x="229.5" y="77.1">74ALS04</text>
<text x="230.5" y="74.5">U408D</text>
<text x="64.5" y="78.3">D/~{C}</text>
<text x="89.3" y="83.4">~{TRXCB}</text>
<text x="90.3" y="80.9">RXDB</text>
<text x="90.6" y="78.3">TXDB</text>
<text x="145.8" y="78.3">D/~{C}</text>
<text x="170.6" y="83.4">~{TRXCB}</text>
<text x="171.6" y="80.9">RXDB</text>
<text x="171.9" y="78.3">TXDB</text>
<text x="27.3" y="89.8">VCC</text>
<text x="64.5" y="86">~{INT}</text>
<text x="64.5" y="88.5">IEO</text>
<text x="89.3" y="86">~{RTXCB}</text>
<text x="145.8" y="86">~{INT}</text>
<text x="145.8" y="88.5">IEO</text>
<text x="170.6" y="86">~{RTXCB}</text>
<text x="64.5" y="91">IEI</text>
<text x="64.5" y="93.6">~{INTACK}</text>
<text x="87.5" y="93.6">~{W/REQB}</text>
<text x="89.1" y="91">~{SYNCB}</text>
<text x="145.8" y="91">IEI</text>
<text x="145.8" y="93.6">~{INTACK}</text>
<text x="168.8" y="93.6">~{W/REQB}</text>
<text x="170.4" y="91">~{SYNCB}</text>
<text x="30.1" y="101.5" transform="rotate(-90 30.1 101.5)">Vcc</text>
<text x="36.2" y="100">4.9152</text>
<text x="39.3" y="97.4">U402</text>
<text x="44" y="100">Mhz</text>
<text x="85.4" y="96.1">~{DTR/REQB}</text>
<text x="90.6" y="101.2">~{CTSB}</text>
<text x="90.6" y="98.7">~{RTSB}</text>
<text x="166.7" y="96.1">~{DTR/REQB}</text>
<text x="171.9" y="101.2">~{CTSB}</text>
<text x="171.9" y="98.7">~{RTSB}</text>
<text x="229.5" y="99.9">74ALS04</text>
<text x="230.5" y="97.4">U408B</text>
<text x="24.4" y="103.7">EN</text>
<text x="30.1" y="107.7" transform="rotate(-90 30.1 107.7)">GND</text>
<text x="30.2" y="103.7">OUT</text>
<text x="64.5" y="103.7">PCLK</text>
<text x="80.9" y="105.7" transform="rotate(-90 80.9 105.7)">GND</text>
<text x="90.2" y="103.7">~{DCDB}</text>
<text x="145.8" y="103.7">PCLK</text>
<text x="162.2" y="105.7" transform="rotate(-90 162.2 105.7)">GND</text>
<text x="171.5" y="103.7">~{DCDB}</text>
<text x="195.8" y="113.9">4.7K</text>
<text x="198.1" y="111.4">S400</text>
<text x="201.3" y="113.9">Ohm</text>
<text x="27.2" y="119">GND</text>
<text x="43.4" y="131.7">4.7K</text>
<text x="45.7" y="129.1">S401</text>
<text x="48.9" y="131.7">Ohm</text>
<text x="75.8" y="131.7">74ALS04</text>
<text x="76.8" y="129.1">U404D</text>
<text x="102.1" y="126.1">GND</text>
<text x="185.9" y="126.6">GND</text>
<text x="266.1" y="131.7">U408E</text>
<text x="265.1" y="134.2">74ALS04</text>
<text x="23.7" y="139" transform="rotate(-90 23.7 139)">VCC</text>
<text x="29.2" y="141.8">U404G</text>
<text x="151.8" y="143.1">J1</text>
<text x="23.7" y="149.4" transform="rotate(-90 23.7 149.4)">GND</text>
<text x="29.2" y="144.4">74ALS04</text>
<text x="75.8" y="146.9">74ALS04</text>
<text x="76.8" y="144.4">U404B</text>
<text x="117.7" y="148.2">74ALS04</text>
<text x="118.8" y="145.6">U404A</text>
<text x="148.1" y="145.6">KB/Mouse</text>
<text x="149.8" y="147.1">1</text>
<text x="265.1" y="149.5">74ALS04</text>
<text x="266.1" y="146.9">U408F</text>
<text x="117.7" y="164.7">74ALS04</text>
<text x="118.7" y="162.2">U404C</text>
<text x="22.5" y="179.9">74ALS04</text>
<text x="23.5" y="177.4">U404F</text>
<text x="44.1" y="179.9">74ALS04</text>
<text x="45.1" y="177.4">U404E</text>
</g>
<g font-size="1.8" fill="#0000c2">
<text x="74.3" y="52.7">Keyboard</text>
<text x="155.1" y="52.9">Serial</text>
<text x="161.8" y="52.9">A/B</text>
</g>
<g font-size="1.8" fill="#725600">
<text x="48.4" y="65.6">RD.SCC0-</text>
<text x="129.7" y="65.6">RD.SCC1-</text>
<text x="48.3" y="68.2">WR.SCC0-</text>
<text x="129.5" y="68.2">WR.SCC1-</text>
<text x="38.8" y="86">SCC.IRQ-</text>
</g>
<text font-size="1.8" fill="#009600" x="29.2" y="95">VCC</text>
</svg>
